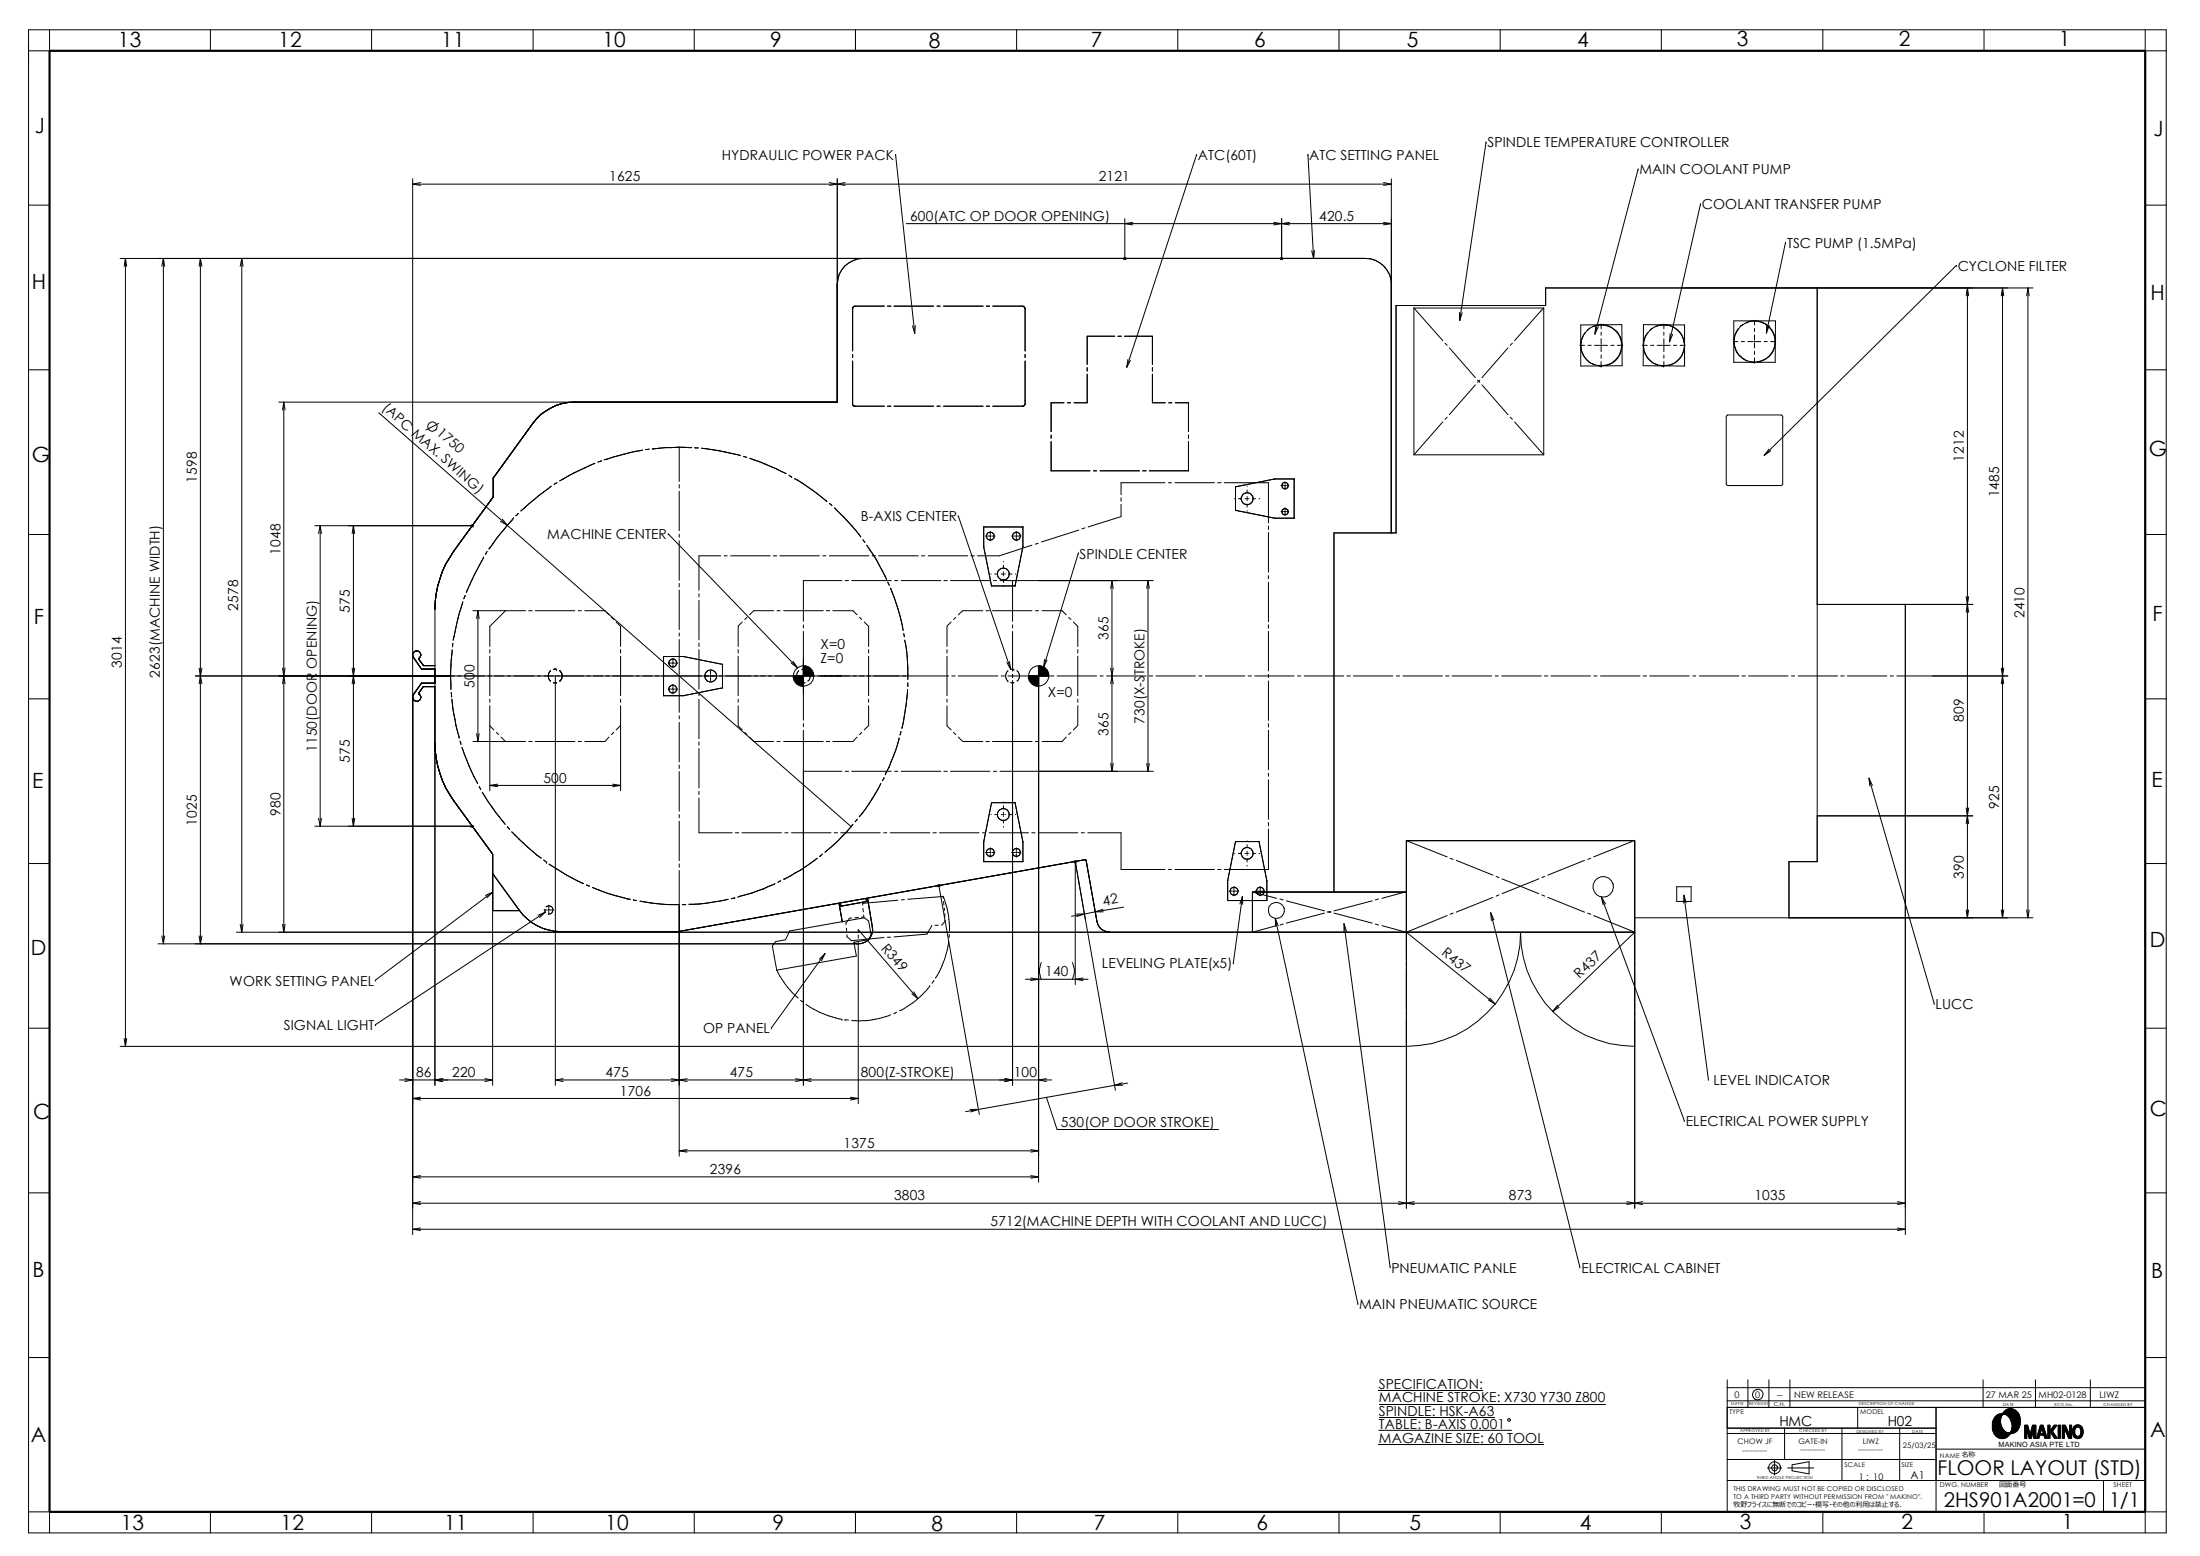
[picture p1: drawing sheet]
<svg xmlns="http://www.w3.org/2000/svg" width="297mm" height="210mm" viewBox="0 0 297 210" stroke-linecap="round" stroke-linejoin="round" font-family="sans-serif">
<g fill="none" stroke="#000" stroke-width=".14">
<path d="M3.9 4h288.5v202.9h-288.5zM6.7 4v2.9h-2.8M28.4 4v2.9M50.2 4v2.9M72 4v2.9M93.7 4v2.9M115.5 4v2.9M137.2 4v2.9M159 4v2.9M180.8 4v2.9M200.6 19.2h.1M200.6 19.2l-3.5 24.1"/>
<path d="M202.5 4v2.9M224.3 4v2.9M246.1 4v2.9M267.8 4v2.9M289.6 4v2.9h2.8M3.9 27.7h2.8M16.2 34.9h168.1a3.5 3.5 0 0 1 3.5 3.5M16.9 34.9l-.1 1M16.9 34.9l.2 1M16.9 34.9v106.3M22.1 34.9l-.3 1M22.1 34.9l.1 1"/>
<path d="M22.1 34.9v92.5M27.1 34.9v92.5M27.1 34.9l.2 1M27.1 34.9l-.2 1M32.6 34.9l-.2 1M32.6 34.9l.2 1M32.6 34.9v90.9M55.7 24.8h132.1M55.7 24.1v142.5M55.7 24.8l1.1 .2M56.8 24.6l-1.1 .2M112 24.6l1 .2"/>
<path d="M113 24.1v30.2h-75.4M113 24.8l1.1 .2M113 24.8l-1 .2M114.1 24.6l-1.1 .2M116.5 34.9a3.5 3.5 0 0 0-3.5 3.5M120.9 20.9h.1M120.9 20.9l2.6 24.1M122.3 30.2h65.5M151.7 34.8l.3 .3M151.8 29.5v5.6M152 34.8l-.3 .3M152.9 30l-1.1 .2 1.1 .2"/>
<path d="M161.5 20.9h.1M161.5 20.9l-9.4 28.7M172 30l2.1 .4M172.9 34.8l.3 .3M173 29.5v5.6M173.1 34.8l-.3 .3M174.1 30l-2.1 .4M176.6 20.9h.1M176.6 20.9l.7 14M177.1 33.8l.2 1.1M177.5 33.8l-.2 1.1M186.8 24.6l1 .2"/>
<path d="M186.8 30l1 .2M187.8 24.1v47.8M187.8 24.8l-1 .2M187.8 30.2l-1 .2M221.1 22.8h.1M221.1 22.8l-5.8 22.3M229.6 27.5h.1M229.6 27.5l-4.2 18.6M241 32.7h.1M241 32.7l-2.5 12.3M245.3 38.9v77.4h-3.8v7.6M264.1 35.8h.1"/>
<path d="M264.1 35.8l-25.9 25.7M265.6 38.9v85M265.6 38.9l-.2 1M265.6 38.9l.2 1M270.3 38.9l-.1 1M270.3 38.9l.2 1M270.3 38.9v85M273.8 38.9l-.2 1M273.8 38.9l.1 1M273.8 38.9v85M274.4 38.9h-65.7v2.3h-20.2v30.7h-8.4v48.5M289.6 27.7h2.8"/>
<path d="M3.9 49.9h2.8M38.3 54.3v71.5M38.3 54.3l-.2 1M38.3 54.3l.2 1M51.1 55.7l17.4 15.2M59.2 57.1l-1.7 .9M77.6 54.3a7.1 7.1 0 0 0-5.7 2.8l-5.3 7.4v2.6l-5.3 7.3a13.9 13.9 0 0 0-2.6 7.8v64.3M115.1 48.7v6l.2 .1h4.1M115.1 47.8v.5M119.4 41.3h-4l-.3 .2v5.9M119.8 54.8h.5M119.8 41.3h.5"/>
<path d="M120.7 54.8h5.3M120.7 41.3h5.3M123.2 44l.3 1M123.6 43.9l-.1 1.1M126.5 54.8h.4M126.5 41.3h.4M127.4 54.8h5.3M127.4 41.3h5.3M133.1 54.8h.5M133.1 41.3h.5M134 41.3h4.1l.2 .2 .1 5.9M138.4 47.8v.5"/>
<path d="M138.4 48.7v5.9l-.1 .1-.1 .1h-4.2M141.9 58.7v.4M141.9 59.6v3.9h5.3M143.6 54.4h-1.7v3.9M144.1 54.4h.4M146.8 49.6v.5M146.8 50.5v3.9h-1.8M150.5 45.4h-3.7v3.8M150.9 45.4h.5M151.8 45.4h3.8v3.8M152.3 48.5l-.2 1.1M152.6 48.6l-.5 1"/>
<path d="M155.6 50.5v3.9h1.7M155.6 49.6v.5M157.8 54.4h.4M158.7 54.4h1.7v3.9M160.4 59.6v3.9h-5.2M160.4 58.7v.4M190.9 41.6l3.9 4.4M190.9 41.6h17.5M190.9 41.6v19.8M194.8 56.9l-3.9 4.5M195.1 46.3l.3 .3M195.4 56.3l-.3 .3"/>
<path d="M195.7 46.9l3.5 4.1M197 42.2l.1 1.1M197.4 42.2l-.3 1.1M199.2 51.9l-3.5 4.1M199.5 51.3l.3 .3M199.8 51.3l-.3 .3M200.1 51.9l3.5 4.1M203.6 46.9l-3.5 4.1M203.9 56.3l.3 .3M204.2 46.3l-.3 .3M204.5 56.9l3.9 4.5M208.4 41.6l-3.9 4.4"/>
<path d="M208.4 41.6v19.8M213.3 46.6h.6M213.4 43.9l5.5-.1 .1 5.6h-5.6zM213.4 46.8a2.72 2.72 0 0 0 1.9 2.4M214 44.9l-.5 1-.1 .5M214.4 46.6h.4M214.6 44.3l-.3 .2M215 44.1a2.79 2.79 0 0 1 3.9 2.1 2.77 2.77 0 0 1-2.3 3.1M215.3 46.6h.6M215.4 44l-.1 1.1M215.7 49.4h.5M215.8 44.1l-.5 1"/>
<path d="M216.1 46.6h.2M216.2 49.4h.1M216.2 43.7v.7M216.2 44.8v.5M216.2 45.7v.7M216.2 46.5v.2M216.2 46.8v.7M216.2 47.9v.4M216.2 48.8v.7M216.4 46.6h.6M217.5 46.6h.4M218.4 46.6h.6"/>
<path d="M221.7 46.6h.7M221.9 43.8l5.5 .1v5.5h-5.6zM222.4 44.9a2.77 2.77 0 0 0 1.3 4.3M222.8 46.6h.5M223.1 44.3l-.4 .3M223.4 44.1a2.69 2.69 0 0 1 2.3 0 2.7 2.7 0 0 1 1.7 2.3M223.7 49.2h.1M223.7 46.6h.7M224.2 49.4h.4M224.5 46.6h.2M224.6 49.4h.1M224.6 43.7v.7"/>
<path d="M224.6 44.8v.5M224.6 45.7v.7M224.6 46.5v.2M224.6 46.8v.7M224.6 47.9v.4M224.6 48.8v.7M224.8 46.6h.7M225.5 45l-.1 1.1M225.8 45.1l-.4 1M225.9 46.6h.5M226.8 46.6h.7M227.4 46.9a2.73 2.73 0 0 1-2.4 2.4"/>
<path d="M233 56.2l.2-.2h7.3l.2 .2v9.2l-.2 .1h-7.3l-.2-.1zM234 46.1h.6M234.1 43.3h5.6l-.1 5.6h-5.5zM234.1 46.3a2.78 2.78 0 0 0 1.8 2.4M234.7 44.4a2.8 2.8 0 0 0-.6 1.7M235.1 46.1h.4M235.3 43.8l-.4 .2M236 46.1h.6M236.3 48.8l.3 .1M236.7 43.3l-1 .3M236.8 46.1h.2M236.8 48.9h.1"/>
<path d="M236.9 43.2v.7M236.9 44.3v.4M236.9 45.2v.7M236.9 46v.2M236.9 46.3v.6M236.9 47.4v.4M236.9 48.3v.7M237.1 46.1h.6M237.2 43.3a2.79 2.79 0 0 1 2.5 2.7 2.79 2.79 0 0 1-2.5 2.9M238.2 46.1h.4M238.5 43.9v1.1M238.8 43.9l-.3 1.1"/>
<path d="M239.1 46.1h.6M289.6 49.9h2.8M3.9 72.1h2.8M42.5 71h21.4M43.2 71l-.2 1M43.2 71l.2 1M43.2 71v40.5M47.7 71l-.2 1M47.7 71l.2 1M47.7 71v40.5M63.6 70.8l.3 .3M63.8 70.8v.3"/>
<path d="M63.9 70.8l-.3 .3M65.3 75.2l-2.4 4.8M65.7 74.4l-.2 .4M67.6 70.4l.9 .5M67.8 70.1l.7 .8M68.5 70.9l46.4 40.7M69.3 69.9l-2.2 2.7-1.1 1.5M70 69.3l-.4 .3M74.4 65.6l-1.7 1.3-2.4 2.1M75.2 65.2l-.4 .2M80.3 62.5l-2.8 1.3-1.9 1.1M81.2 62.2l-.5 .2"/>
<path d="M86.7 60.7l-1.7 .4-3.4 1M87.6 60.6l-.4 .1M90.2 72.1h.1M90.2 72.1l17.5 18M91.7 60.3v4.7M91.7 65.4v.5M91.7 66.3v5.3M91.7 72.1v.4M91.7 73v5.3M91.7 78.7v.5M91.7 79.6v5.4M93.4 60.4h-3.6l-1.7 .2"/>
<path d="M93.8 60.4l.5 .1M94.7 60.5l2.4 .3 2.8 .7M97.3 75h-2.9v4.7M97.7 75h.5M98.6 75h5.4M100.4 61.6l.4 .1M101.2 61.8l2.1 .8 2.8 1.3M104.4 75h.5M105.3 75h5.3M106.5 64.1l.4 .3M107.3 64.6l2.3 1.5 2 1.6M111.1 75h.4"/>
<path d="M112 75h5.3M112 67.9l.3 .3M112.6 68.5l2.4 2.5 1.2 1.5M113.7 78.4h-5.2v5.5M114.1 78.4h.5M115 78.4h5.3M116.5 72.9l.3 .3M117 73.6a26.3 26.3 0 0 1 2.7 4.6M117.7 75h.5M118.6 75h5.4M119.8 78.6l.3 .4M120.2 79.4l1 2.8 .7 2.9"/>
<path d="M120.8 78.4h.4M121.7 78.4h5.3M124.4 75h.4M125.3 75h5.3M127.4 78.4h.5M128.3 78.4h5.3M129.4 69.6h.1M129.4 69.6l7 20.7M131.1 75h.4M132.8 73.8l1.1 5.3h3.2M132.8 73.8h.1M133.1 72.3h.4"/>
<path d="M133.6 72.3h.2M133.7 71.7v.4M133.7 72.3v.2M133.7 72.6v.4M133.8 77.5h.1M133.9 72.3h.4M134.1 78.4h.4M134.3 77.5h.4M135 78.4h20.7M135.2 77.5h.1M135.3 77.5h.3M135.5 75.8h.1"/>
<path d="M135.5 76.3v.4M135.5 77.2v.1M135.5 77.4v.2M135.5 77.7h.1M135.5 78.2v.4M135.5 79.1v.1M135.7 77.5h.1M136.2 77.5h.4M136.6 72.3h.4M136.7 78.4v5.5M137.1 77.5h.1M137.1 72.3h.2"/>
<path d="M137.2 71.7v.4M137.2 72.3v.2M137.2 72.6v.4M137.4 72.3h.4M138.1 71.1v2.7M138.1 73.8h.1M138.1 73.8l-1.1 5.3M138.1 71.1h-5.3v2.7M139.3 73.6l-4.4 1.4h-2.9M140.2 73.3l-.5 .1M145.6 74.6h.1M145.6 74.6l-4.7 15.4"/>
<path d="M145.6 71.5l-5 1.7M146.5 71.2l-.5 .2M147.6 63.5h.4M148.5 63.5h5.3M150.1 78.4v25.7M150.1 78.4l-.2 1M150.1 78.4l.2 1M151.3 68.1v1.6l-4.4 1.4M151.3 67.2v.4M154.3 63.5h.4M155 78.4v25.7M155 78.4l.2 1"/>
<path d="M155 78.4l-.2 1M157.3 65.2h-6v1.6M157.7 65.2h.5M158.6 65.2h5.4M164.4 65.2h.4M165.3 65.2h5.9v5.4M166.7 67.3h.1M166.8 65.7h.1M166.8 65.7v3.2M166.8 68.9h.1M166.8 68.9l5.3 1h2.7M167.2 67.3h.4"/>
<path d="M168.1 67.3h.1M168.3 67.3h.2M168.4 65.6v.1M168.4 66.1v.4M168.4 67v.1M168.4 67.2v.2M168.4 67.5v.1M168.4 68v.5M168.4 68.9v.1M168.6 67.3h.1M169.1 67.3h.4M170 67.3h.1"/>
<path d="M171.2 71v.5M171.2 71.9v5.3M171.2 77.7v.4M171.2 78.6v5.3M172.9 65.5h.4M172.9 69h.4M173.4 65.5h.2M173.4 69h.2M173.5 65v.3M173.5 65.4v.3M173.5 65.7v.4M173.5 68.5v.3"/>
<path d="M173.5 69v.2M173.5 69.3v.3M173.7 65.5h.3M173.7 69h.3M174.7 64.6v5.3M174.8 64.6h-2.7l-5.3 1.1M190.9 61.4h17.5M238.8 60.6l-.6 .9M239.1 60.8l-.9 .7M289.6 72.1h2.8M3.9 94.3h2.8M26.4 91.2h96.3"/>
<path d="M26.9 90.2l.2 1M27.1 91.2l-.2 1.1M27.1 91.2l.2 1.1M27.3 90.2l-.2 1M38.1 90.2l.4 2.1M38.5 90.2l-.4 2.1M47.5 90.2l.4 2.1M47.9 90.2l-.4 2.1M56.5 93.6h.1M58.7 92.2h-1.8l-1.1 1.6a.56 .56 0 0 0 .2 .8 .56 .56 0 0 0 .8-.3 .56 .56 0 0 0-.3-.7M58.7 89.8h-1.6l-.6-.9a.55 .55 0 0 0 .3-.7 .55 .55 0 0 0-.8-.3 .55 .55 0 0 0-.2 .8l1.1 1.6h1.8M58.7 92.7h-1.6l-.6 .9"/>
<path d="M60.9 93.5l.1 .4M61 93.9h.1M61 94.4l.3 2 .7 3.2M61 87.7l-.2 3 .1 2.3M61.1 86.8v.5M62.5 81.2l-.7 2.3-.6 2.9M62.8 80.4l-.2 .4M63.8 82.4h7.2M64.3 99l.2 1.1M64.5 82.4l-.2 1.1M64.5 82.4l.2 1.1M64.5 82.4v17.7"/>
<path d="M64.7 99l-.2 1.1M66.1 98l.6 .5M66.1 87.7v.4M66.1 88.6v5.3M66.1 94.4v.4M66.1 95.2v11.5M67 98.8l.3 .3M67.6 99.5l.6 .5M68.2 82.4l-2.1 2.1v2.7M71.4 82.4h.4M72.3 82.4h5.3M74.3 90.5a.89 .89 0 0 0 0 1.4"/>
<path d="M74.7 92.1h.4M74.7 90.3h.4M75 91.2v55.3M75.1 90.3h.1M75.5 90.5a.83 .83 0 0 1 0 1.4M78.1 82.4h.4M79 82.4h2.7l.5 .6M82.2 99.5l-.5 .6h-2.7M82.5 83.3l.3 .3M82.8 98.8l-.3 .3M83.2 83.9l.6 .6v2.7M83.7 98l-.5 .5"/>
<path d="M83.8 87.7v.4M83.8 88.6v5.3M83.8 94.4v.4M83.8 95.2v11.5M90.2 93h.4M90.2 89.5h.4M90.7 93h.2M90.7 89.5h.2M90.8 88.9v.4M90.8 89.4v.2M90.8 89.7v.4M90.8 92.4v.4"/>
<path d="M90.8 92.9v.2M90.8 93.2v.4M91.1 93h.4M91.1 89.5h.4M91.7 85.4v.5M91.7 86.3v4.7M91.7 91.1v.3M91.7 91.4v4.7M91.7 96.6v.4M91.7 97.5v5.3M92.2 88.6l5.3 1.1M92.3 88.6h-2.7v5.3h2.7"/>
<path d="M94.4 80.1v.5M94.4 81v5.4M94.4 86.8v.4M94.4 87.7v5.3M94.4 93.5v.4M94.4 94.4v5.3M95.9 90.6v.4M95.9 91.1v.3M95.9 91.4v.5M97.5 92.8l-5.3 1.1M97.5 92.8h.1M97.5 89.7v3.1"/>
<path d="M97.5 89.7h.1M99.7 84.5v2.7M99.7 87.7v.4M99.7 88.6v5.3M99.7 94.4v.4M99.7 95.2v2.8l.5 .5M100.2 83.9l-.5 .6M100.5 98.8l.3 .3M100.8 83.3l-.3 .3M101.2 99.5l.5 .5M104.4 82.4h-2.6l-.6 .6M104.9 82.4h.4"/>
<path d="M105.8 82.4h5.3M106.8 89.5l.9 .6M107.1 89.2l.6 .9M107.8 91.9h.1M107.8 90.5a1.02 1.02 0 0 0 0 1.4M108.2 92.1h.5M108.2 90.3h.5M108.5 84.3v.5M108.5 85.2v12M108.5 97.7v.4M108.5 98.6v47.9M108.7 90.3h.1"/>
<path d="M109.1 90.5a.91 .91 0 0 1 0 1.4M111.5 82.4h.5M112.4 82.4h2.7l.6 .6M115.7 99.5l-.6 .6h-2.7M116 83.3l.3 .3M116.3 98.8l-.3 .3M116.7 83.9l.6 .6v2.7M117.2 98l-.5 .5M117.3 87.7v.4M117.3 88.6v5.3M117.3 94.4v.4M117.3 95.2v2.8"/>
<path d="M121.4 99.6a23.2 23.2 0 0 1-1.9 5M121.6 98.7l-.1 .5M122 85.5l.1 .4M122.1 86.4a18.7 18.7 0 0 1 .5 5.3M122.5 93a29.2 29.2 0 0 1-.7 5.3M122.6 92.2l-.1 .4M122.7 91.2h5.4M127.8 84.5v2.7M127.8 87.7v.4M127.8 88.6v5.3M127.8 94.4v.4M127.8 95.2v2.8l.6 .5"/>
<path d="M128.4 83.9l-.6 .6M128.5 91.2h.4M128.7 98.8l.3 .3M129 83.3l-.3 .3M129.4 91.2h5.3M129.4 99.5l.5 .5M132.7 82.4h-2.7l-.6 .6M133.1 82.4h.5M134 82.4h5.3M135.2 91.2h.4M135.9 89.4l.5 .9M136.1 91.9h.1"/>
<path d="M136.1 91.2h5.5M136.1 90.5a1.02 1.02 0 0 0 0 1.4M136.3 89.3l.1 1M136.4 92.1h.5M136.4 90.3h.5M136.7 84.3v.5M136.7 85.2v5.4M136.7 91v.4M136.7 91.9v54.6M136.9 90.3h.1M137.3 90.5a.88 .88 0 0 1 0 1.4M139.8 82.4h.4"/>
<path d="M140.2 89.9v69.7M140.7 82.4h2.7l.5 .6M141 89l-.1 1M141.4 89.1l-.5 .9M141.8 91.2h.5M142.7 91.2h5.3M143.9 99.5l-.5 .6h-2.7M144.3 83.3l.3 .3M144.6 98.8l-.3 .3M144.9 83.9l.6 .6v2.7M145.5 98l-.6 .5M145.5 87.7v.4"/>
<path d="M145.5 88.6v5.3M145.5 94.4v.4M145.5 95.2v2.8M148.5 91.2h.4M149.4 91.2h5.3M149.9 90.2l.4 2.1M150.3 90.2l-.4 2.1M155.2 91.2h.4M156 91.2h5.4M161.8 91.2h.5M162.7 91.2h5.4M168.5 91.2h.5"/>
<path d="M169.4 91.2h5.3M171.2 84.3v.5M171.2 85.2v5.4M171.2 91v.4M171.2 91.9v5.3M171.2 97.7v.4M171.2 98.6v5.3M175.2 91.2h.4M176.1 91.2h5.3M181.8 91.2h.5M182.7 91.2h5.3M188.5 91.2h.4"/>
<path d="M189.4 91.2h5.3M195.2 91.2h.4M196 91.2h5.4M201.8 91.2h.5M202.7 91.2h5.4M208.5 91.2h.5M209.4 91.2h5.3M215.2 91.2h.4M216.1 91.2h5.3M221.8 91.2h.5M222.7 91.2h5.3M228.5 91.2h.4"/>
<path d="M229.4 91.2h5.3M235.2 91.2h.4M236.1 91.2h5.3M241.9 91.2h.4M242.7 91.2h5.4M245.3 81.6h21M248.5 91.2h.5M249.4 91.2h5.3M255.2 91.2h.4M256.1 91.2h15M257.2 81.5v85.1M265.4 80.5l.4 2.1"/>
<path d="M265.8 80.5l-.4 2.1M270.2 90.2l.3 2.1M270.5 90.2l-.3 2.1M289.6 94.3h2.8M3.9 116.5h2.8M42.5 111.5h21.4M43 110.4l.2 1.1M43.4 110.4l-.2 1.1M47.5 110.4l.2 1.1M47.9 110.4l-.2 1.1M58.7 100.3a13.7 13.7 0 0 0 2.6 7.8l5.2 7.2v31.2M62.1 100l.1 .5"/>
<path d="M62.4 100.9a32.6 32.6 0 0 0 2.1 4.8M63.6 111.4l.3 .3M63.8 111.4v.3M63.8 100.1h7.2M63.9 111.4l-.3 .3M64.7 106.2l.2 .4M65.1 106.9l1.8 2.7 1.3 1.7M66.1 106l1.1 .2M66.1 106h17.7M66.5 117.9l3.6 5a6.9 6.9 0 0 0 5.6 2.8h15.8l54.9-9.7 .2 .1 1.5 8.2a1.76 1.76 0 0 0 1.7 1.5M67.2 105.8l-1.1 .2M68.5 111.6l.3 .3"/>
<path d="M69.1 112.3l2.1 2 1.9 1.5M71.4 100.1h.4M72.3 100.1h5.3M73.4 116.1l.4 .3M73.8 116.4h.1M74.1 116.6a24.5 24.5 0 0 0 4.7 2.7M78.1 100.1h.4M79.2 119.4l.4 .2M80 119.8l2.4 .9 2.7 .7M82.7 105.8l1.1 .2M83.8 106l-1.1 .2M91.7 103.3v.4"/>
<path d="M91.7 104.1v5.4M91.7 109.9v.5M91.7 110.8v5.4M91.7 116.6v.5M91.7 117.5v38.5M94.4 100.1v.5M94.4 101v5.3M94.4 106.8v.4M94.4 107.7v4.7h4.4M99.3 112.4h.4M100.2 112.4h5.3M101.8 100.1h2.6"/>
<path d="M104.6 119.3a30 30 0 0 1-5 1.8M104.9 100.1h.4M105.4 118.9l-.4 .2M105.8 100.1h5.3M106 112.4h.4M106.8 112.4h5.4M108.5 104.1h5.2M110.3 115.8l-2.2 1.6-2.3 1.3M111 115.3l-.3 .3M111.5 100.1h.5M112.6 112.4h.5M113.5 112.4h5.3"/>
<path d="M114.1 104.1h.5M115 104.1h5.3M115.1 111.3l-1.9 2.2-1.8 1.5M115.7 110.6l-.3 .3M118.9 105.7l-1.6 2.8-1.3 1.7M119.3 112.4h.4M119.3 105l-.2 .4M120.2 112.4h5.3M120.8 104.1h.4M121.7 104.1h5.3M125.9 112.4h.5M126.6 119.5h.3"/>
<path d="M126.6 119.4l.3 .3M126.7 119.4v.3M126.7 119.5l5.5 30.9M126.8 112.4h5.4M126.9 119.4l-.3 .3M127.4 104.1h.5M128.3 104.1h5.3M130 100.1h2.7M132.6 112.4h.5M132.8 113.6h.1M132.8 113.6v2.7h5.3M133.1 115.1h.4"/>
<path d="M133.1 100.1h.5M133.5 112.4h5.4M133.6 115.1h.2M133.7 114.4v.5M133.7 114.9v.2M133.7 115.3v.4M133.8 109.9h.1M133.9 115.1h.4M134 100.1h5.3M134.1 104.1h.4M134.3 109.9h.4M135 104.1h20.7"/>
<path d="M135.2 109.9h.1M135.3 109.9h.3M135.5 108.2v.1M135.5 108.8v.4M135.5 109.6v.1M135.5 109.8v.2M135.5 110.2h.1M135.5 110.7v.4M135.5 111.5v.1M135.7 109.9h.1M136.2 109.9h.4M136.6 115.1h.4"/>
<path d="M137 108.3l1.1 5.3M137.1 108.3h-3.2l-1.1 5.3M137.1 109.9h.1M137.1 115.1h.2M137.2 114.4v.5M137.2 114.9v.2M137.2 115.3v.4M137.4 115.1h.4M138.1 113.6h.1M138.1 113.6v2.7M139.3 112.4h.4M139.8 100.1h.4"/>
<path d="M140.2 112.4h5.3M145 116.3h.3M145 116.2l.3 .3M145.2 116.2v16.7M145.2 116.3l5.4 30.9M145.3 116.2l-.3 .3M146 112.4h.4M146.9 112.4h4.4v4.9h6M149.9 103l.2 1.1M150.3 103l-.2 1.1M154.8 103l.2 1.1M155.2 103l-.2 1.1"/>
<path d="M157.7 117.3h.5M158.6 117.3h5.4M164.4 117.3h.4M165.7 118.9h.1M165.7 118.9v2.6h5.4M166.6 119.6v.5M166.7 115.2h.1M167.2 115.2h.4M168.1 115.2h.1M168.3 115.2h.2M168.4 113.5h.1M168.4 114v.4"/>
<path d="M168.4 114.9v.1M168.4 115.1v.2M168.4 115.4h.1M168.4 115.9v.4M168.4 116.8v.1M168.6 115.2h.1M169.1 115.2h.4M170 113.6l1 5.3M170 115.2h.1M170 113.6h-3.2l-1.1 5.3M170.1 119.6v.5M171 118.9h.1"/>
<path d="M171 118.9v2.6M171.2 104.4v.4M171.2 105.2v5.4M171.2 111v.5M171.2 111.9v5.4h-5.9M189.9 113.5l5.5 2.2M189.9 113.5v49.6M189.9 113.5h30.8v49.6M195.7 115.8l.5 .2M196.6 116.1l4.9 2M202 118.3l.4 .1M202.8 118.6l4.9 2"/>
<path d="M207.7 118.6l-4.9 2M208.5 118.3l-.3 .1M213.9 116.1l-4.9 2M214.8 115.8l-.5 .2M220.6 113.4l-5.5 2.3M226.4 119.7h1.9v2h-1.9zM245.3 110.1h21M252.3 105l8.8 30.4M252.3 105l.5 1M252.3 105l.1 1.1M265.4 109.1l.4 2.1M265.8 109.1l-.4 2.1"/>
<path d="M289.6 116.5h2.8M3.9 138.8h2.8M21.3 127.4h94.6M21.8 126.3l.3 1.1M22.2 126.3l-.1 1.1M26.9 126.3l.2 1.1M27.3 126.3l-.2 1.1M31.9 125.8h188.8l-11.1 10.7M32.4 124.8l.2 1M32.8 124.8l-.2 1M38.1 124.8l.2 1M38.5 124.8l-.2 1"/>
<path d="M50.7 138.3h.1M50.7 132.3h.1M66.5 122.9h3.5M66.5 120.4l-1 .5M66.5 120.4l-.8 .8M66.5 120.4l-15.8 11.9M73.4 122.8h.5M73.5 122.8l.1 .3M73.6 123.1h.1M73.6 123.1l-1 .4M73.6 123.1l-.7 .7M73.6 123.1l-22.9 15.2"/>
<path d="M73.7 122.4a.56 .56 0 0 1 .9 .2 .56 .56 0 0 1-.6 .8M74 122.8h.2M74.1 122.2v.4M74.1 122.7v.2M74.1 123v.4M74.3 122.8h.5M85.5 121.5h.4M86.4 121.6a23.2 23.2 0 0 0 5.3 .5M92.1 122.1h.5M98.3 121.4l-1.5 .3a17.6 17.6 0 0 1-3.8 .3M99.2 121.2l-.5 .1M104.1 138.7h.1"/>
<path d="M104.7 127.1l1.3-.3 .6-1.2 10.1-1.7 .6 .4 .3 1.9-.4 .6-1.9 .4 .3 1.8-10.7 1.9-.6-3.2zM104.9 130.9a11.7 11.7 0 0 0 2.8 3.8M108.1 135l.3 .3M108.8 135.6a12.2 12.2 0 0 0 4.9 2M111.4 128.7l-.8 .8M111.4 128.7l-7.3 10M111.4 128.7l-.5 1M113.7 137.6h.1M113.7 124.4l-.4-2.4h.2v.3l3.5-.6-.1-.3 .2-.1 .7 3.8a1.89 1.89 0 0 1-2.5 2.2M114.1 137.6h.1M114.1 137.6l.5 .1M114.3 125.3v.4"/>
<path d="M114.3 126.2v.2M114.4 126.4l.5 .6 4.4-.5M114.6 123.9h.4M114.7 124l-.5 .5v.3M115.9 123.8l-.5 .1M115.9 125.7v-.2l8 9.3M115.9 126.2v.4M115.9 127.1v21.9M116.5 122.6v.5M116.6 123.5v.3h-.3M119.8 126.5h.4M120.2 136.9a11 11 0 0 1-5.2 .8"/>
<path d="M121 136.6l-.4 .2M121.2 121.5l-4.7 .4v.3M122.1 121.4l-.4 .1M122.6 121.4l4.7-.4 .5 1.3 .3 1.3 .1 2M123.1 134.1l.8 .7M123.4 133.9l.5 .9M125.5 133.1a10.7 10.7 0 0 1-4 3.3M125.8 124.9l-.7 1.2-4.4 .3M126.1 132.3l-.3 .4M126.2 124.9h.5M127.2 124.8h-.1M127.3 120.9v.3"/>
<path d="M127.4 121.7v.4M127.5 122.6v.2M127.6 123.3v.4M127.6 124.2l-.4 .6M128.1 127a12.3 12.3 0 0 1-1.3 4.2l-.5 .8M128.1 126.1v.4M138.4 132.2h8.5M139.1 132l1.1 .2-1.1 .1M140.6 129.9l-.1 .3a2.55 2.55 0 0 0 .1 2M144.8 129.9l.1 .3a2.35 2.35 0 0 1-.1 2M145.3 123.4h1.1M146.2 132l-1 .2 1 .1"/>
<path d="M146.4 123.4l-1.7 .3M146.4 123.4l-1 .3M147.9 123.1l-1.5 .3M147.9 123.1h1M148.9 122.7l-1 .4M151.7 122.4l-3.8 .7M165.9 120.3h.5M166.5 130h.1M166.5 120.3h.2M166.6 120.2v.2M166.6 120.5v.4M166.8 120.3h.4"/>
<path d="M167.7 121l-.3 1M167.7 121l.1 1M167.7 121l-1.2 9M169.1 120.4v5.4l3.2-.9M169.1 120.4l3.2 .8M169.1 120.4h20.8M169.5 120.3h.4M170 120.3h.2M170.1 120.2v.2M170.1 120.5v.4M170.3 120.3h.5M172.2 124v1"/>
<path d="M172.2 124l.4 .9M172.2 124l11.1 51.9M172.8 121.3l.4 .2M173.2 124.7l-.4 .1M173.7 121.6l5.1 1.3M178.8 123.2l-5.1 1.4M179.2 123l.5 .1M179.7 123l-.5 .1M180.1 123.2l5.2 1.4M181.4 124.7v1M181.4 124.7l.4 1M181.4 124.7l6.3 46.3"/>
<path d="M185.3 121.6l-5.2 1.3M185.7 124.7l.4 .1M186.1 121.3l-.4 .2M186.6 124.9l3.2 .9M189.8 120.4l-3.2 .8M195.4 123.6l-5.5 2.2 11.9 9.7M196.2 123.2l-.5 .2M200.9 135l.9 .5M201.1 134.7l.7 .8M201.3 123.2v1M201.3 123.2l.4 1M201.3 123.2l12 47.8"/>
<path d="M201.5 121.1l-4.9 2M202.4 120.8l-.4 .1M208.2 120.8l.3 .1M209 121.1l4.9 2M210.3 135.7l-.7 .8M210.5 135.9l-.9 .6M214.3 123.2l.5 .2M215.1 123.6l5.5 2.2M216.2 121.1l.2 1M216.2 121.1l11.2 30.1M216.2 121.1l.5 .9M220.7 123.9h53.7"/>
<path d="M227.3 120.8l3.3 24.9M227.3 120.8l.3 1M227.3 120.8v1.1M261.1 135.4h.1M265.4 122.8l.2 1.1M265.8 122.8l-.2 1.1M270.2 122.8l.1 1.1M270.5 122.8l-.2 1.1M273.6 122.8l.2 1.1M273.9 122.8l-.1 1.1M289.6 138.8h2.8M16.2 141.2h173.7a15.5 15.5 0 0 0 15.4-15.4 15.5 15.5 0 0 0 15.4 15.4"/>
<path d="M16.8 140.2l.1 1M17.1 140.2l-.2 1M53.9 145.8h12.6M54.7 145.6l1 .2-1 .2M55.7 148.3l1.1 .2M55.7 148.3h60.2M55.7 158.8h84.5M55.7 158.8l1.1 .2M56.8 148.1l-1.1 .2M56.8 158.7l-1.1 .1M59.8 145.6l-1.1 .2 1.1 .2M65.4 145.6l1.1 .2"/>
<path d="M66.5 145.8l-1.1 .2M75 145.8h67M75 145.8l1 .2M76 145.6l-1 .2M90.6 145.6l1.1 .2M91.7 145.8l1.1 .2M91.7 155.3h48.5M91.7 155.3l1.1 .2M91.7 145.8l-1.1 .2M92.8 145.6l-1.1 .2M92.8 155.2l-1.1 .1M107.4 145.6l1.1 .2"/>
<path d="M108.5 145.8l-1.1 .2M108.5 145.8l1 .2M109.5 145.6l-1 .2M114.8 148.1l1.1 .2M115.9 148.3l-1.1 .2M131 149.7h1.1M132.1 149.7l-1 .4M132.1 149.7l-1.8 .3M135.6 145.6l1.1 .2-1.1 .2M139.1 155.2l1.1 .1M139.1 158.7l1.1 .1M140.2 155.3l-1.1 .2"/>
<path d="M140.2 158.8l-1.1 .2M141.3 148.1l1.4 4.3h21.8M141.3 145.6l-1.1 .2 1.1 .2M150.5 146.5l-18.4 3.2M150.5 146.5h1.1M151.5 146.1l-1 .4M152.2 146.2l-1.7 .3M227.4 151.2h.1M230.6 145.7h.1M3.9 161h2.8M55.7 162.4l1.1 .2M55.7 162.4h201.5"/>
<path d="M55.7 165.9l1.1 .2M55.7 165.9h201.5M56.8 162.2l-1.1 .2M56.8 165.7l-1.1 .2M183.3 175.9h.1M187.7 171h.1M188.8 162.2l1.1 .2M189.9 162.4l-1.1 .2M189.9 162.4l1 .2M190.9 162.2l-1 .2M213.3 171h.1M219.6 162.2l1.1 .2"/>
<path d="M220.7 162.4l-1.1 .2M220.7 162.4l1 .2M221.7 162.2l-1 .2M256.2 162.2l1 .2M256.2 165.7l1 .2M257.2 162.4l-1 .2M257.2 165.9l-1 .2M289.6 161h2.8M3.9 183.2h2.8M186.1 187.6h14.1M186.1 189.5h30.6M186.1 191.3h15.7"/>
<path d="M186.1 193h17.9M186.1 195h22.3M233.2 189.1h56.4M233.2 187.3h56.4M233.2 186.2v17.8M233.2 189.9h56.4M233.2 192.7h28.2M233.2 197h28.2M233.2 199.8h56.4M233.2 193.5h28.2M236 186.2v3.7M238.6 198.1h1.9"/>
<path d="M238.8 186.2v3.7M239.6 197.1v2M240.9 192.7v4.3M241.3 198.1h3.6M241.6 186.2v3.7M241.9 197.7l2.3-.4v1.6l-2.3-.4zM248.7 192.7v7.1M250.8 189.9v2.8M256.5 192.7v7.1M261.4 189.9v14.1M261.4 195.6h28.2M267.7 186.2v3.7"/>
<path d="M269.3 191.3l.4-.4a1.61 1.61 0 0 0 1.2-.7l.3-.1 .5 .1 .6 .3 .3 .5 .2 .6-.1 .6-.2 .7-.4 .4-.7 .2-.5 .5-.2 .1h-.6l-.5-.2-.3-.3-.3-.7v-.8zM270.2 191.1l.2-.2 .5 .1 .6 .6 .2 .7-.1 .6-.3 .5-.5-.1-.5-.5a1.87 1.87 0 0 1-.1-1.6zM273.3 192.4h.4l.4 1.2 .3-1.2h.4v1.7h-.2v-1.4l-.4 1.4h-.3l-.3-1.4v1.4h-.3zM274.8 186.2v3.7M275.5 192.4h.3l.6 1.7h-.3l-.2-.4h-.6v.4h-.3zM275.6 192.7l.3 .8h-.5zM276.5 192.4h.2v1.7h-.2zM277.3 192.4h.4l-.6 .8 .6 .9h-.3l-.7-.9zM277.9 192.4h.2v1.7h-.2zM278.4 192.4h.4l.6 1.3v-1.3h.3v1.7h-.4l-.6-1.4v1.4h-.3zM280 192.5l.4-.2h.3l.4 .3a1.31 1.31 0 0 1 0 1l-.2 .4-.2 .1h-.4a.69 .69 0 0 1-.5-.6v-.6zM280.2 192.7l.2-.1h.2a.81 .81 0 0 1 .2 1.1l-.2 .2-.3-.1a.72 .72 0 0 1-.2-.9z"/>
<path d="M282.2 186.2v3.7M284 199.8v4.2M289.6 183.2h2.8M3.9 204h2.8v2.9M28.4 204v2.9M50.2 204v2.9M72 204v2.9M93.7 204v2.9M115.5 204v2.9M137.2 204v2.9M159 204v2.9M180.8 204v2.9"/>
<path d="M202.5 204v2.9M224.3 204v2.9M246.1 204v2.9M267.8 204v2.9M292.4 204h-2.8v2.9"/>
<circle cx="58.4" cy="57.6" r=".63"/>
<circle cx="216.2" cy="46.6" r="2.78"/>
<circle cx="224.6" cy="46.6" r="2.78"/>
<circle cx="236.9" cy="46.1" r="2.79"/>
<circle cx="133.7" cy="72.3" r=".53"/>
<circle cx="135.5" cy="77.5" r=".8"/>
<circle cx="137.2" cy="72.4" r=".53"/>
<circle cx="168.4" cy="67.3" r=".81"/>
<circle cx="173.5" cy="69.1" r=".42"/>
<circle cx="173.5" cy="65.5" r=".43"/>
<circle cx="90.8" cy="93" r=".53"/>
<circle cx="90.8" cy="89.5" r=".53"/>
<circle cx="96" cy="91.2" r=".79"/>
<circle cx="108.5" cy="91.3" r="1.37"/>
<circle cx="140.2" cy="91.2" r="1.38"/>
<circle cx="133.7" cy="115" r=".54"/>
<circle cx="135.5" cy="109.9" r=".8"/>
<circle cx="137.2" cy="115.1" r=".53"/>
<circle cx="168.3" cy="115.2" r=".79"/>
<circle cx="216.4" cy="119.7" r="1.38"/>
<circle cx="166.6" cy="120.3" r=".53"/>
<circle cx="170.1" cy="120.3" r=".54"/>
<circle cx="172.3" cy="122.9" r="1.09"/>
<circle cx="203.7" cy="191.6" r=".19"/>
<circle cx="237.3" cy="188.2" r=".71"/>
<circle cx="239.6" cy="198.1" r=".4"/>
<circle cx="239.6" cy="198.1" r=".8"/>
</g>
<path d="M6.7 6.9h282.9v197.1h-282.9z" fill="none" stroke="#000" stroke-width=".3"/>
<g fill="#000">
<path d="M108.5 89.9h.4l.4 .2 .4 .5 .2 .6h-1.4z" fill-rule="evenodd"/>
<path d="M107.1 91.2h1.4v1.4l-.5-.1-.6-.4-.3-.4z" fill-rule="evenodd"/>
<path d="M138.9 91.2h1.3v1.4l-.5-.1-.6-.4-.2-.5z" fill-rule="evenodd"/>
<path d="M140.2 89.9h.4l.5 .2 .3 .5 .2 .6h-1.4z" fill-rule="evenodd"/>
<path d="M269.6 191a1.8 1.8 0 0 0-.6 1.1v.8a1.27 1.27 0 0 0 .8 1.1 1.27 1.27 0 0 0 1.3-.2l.1-.1a.5 .5 0 0 1 .5-.3 1.76 1.76 0 0 0 .9-2.3 1.23 1.23 0 0 0-1-1 1.23 1.23 0 0 0-1.3 .7zM270.3 191a.86 .86 0 0 1 1.2 .7v.2a1.28 1.28 0 0 1-.2 1.5 1.39 1.39 0 0 1-1.3-1.4l.1-.6z" fill-rule="evenodd"/>
<path d="M273.3 192.4h.4l.4 1.2 .3-1.2h.4v1.7h-.2v-1.4l-.4 1.4h-.3l-.3-1.4v1.4h-.3z" fill-rule="evenodd"/>
<path d="M275.6 192.7l.3 .8h-.5zM275.5 192.4l-.5 1.7h.3v-.4h.6l.2 .4h.3l-.6-1.7z" fill-rule="evenodd"/>
<path d="M276.5 192.4h.2v1.7h-.2z" fill-rule="evenodd"/>
<path d="M277.3 192.4h.4l-.6 .8 .6 .9h-.3l-.7-.9z" fill-rule="evenodd"/>
<path d="M277.9 192.4h.2v1.7h-.2z" fill-rule="evenodd"/>
<path d="M278.4 192.4h.4l.6 1.3v-1.3h.3v1.7h-.4l-.6-1.4v1.4h-.3z" fill-rule="evenodd"/>
<path d="M280 192.5a1.04 1.04 0 0 0 .4 1.6h.3a1.09 1.09 0 0 0 .4-1.4l-.5-.4h-.3zM280.2 192.7l.2-.1h.3l.2 .4v.5l-.2 .3-.3 .1-.2-.1-.1-.3v-.5z" fill-rule="evenodd"/>
</g>
<g fill="none" stroke="#000" stroke-width=".17">
<path d="M107.1 91.2h1.4v1.4l-.5-.1-.6-.4-.3-.4zM108.5 89.9h.4l.4 .2 .4 .5 .2 .6h-1.4zM138.9 91.2h1.3v1.4l-.5-.1-.6-.4-.2-.5zM140.2 89.9h.4l.5 .2 .3 .5 .2 .6h-1.4zM269.4 191.2a1.04 1.04 0 0 1 .9-.4 1.25 1.25 0 0 1 1.4-.7 1.25 1.25 0 0 1 1 1.1 1.76 1.76 0 0 1-1 2.3h-.3l-.3 .3a1.27 1.27 0 0 1-1.3 .2 1.27 1.27 0 0 1-.8-1.1v-.8zM270.3 191a.86 .86 0 0 1 1.2 .7v.2a1.28 1.28 0 0 1-.2 1.5 1.39 1.39 0 0 1-1.3-1.4l.1-.6zM273.3 192.4h.4l.4 1.2 .3-1.2h.4v1.7h-.2v-1.4l-.4 1.4h-.3l-.3-1.4v1.4h-.3zM275.5 192.4h.3l.6 1.7h-.3l-.2-.4h-.6v.4h-.3zM275.6 192.7l.3 .8h-.5zM276.5 192.4h.2v1.7h-.2zM277.3 192.4h.4l-.6 .8 .6 .9h-.3l-.7-.9zM277.9 192.4h.2v1.7h-.2z"/>
<path d="M278.4 192.4h.4l.6 1.3v-1.3h.3v1.7h-.4l-.6-1.4v1.4h-.3zM280 192.5l.3-.2h.3a1 1 0 0 1 .5 1.4l-.3 .4h-.4a1.04 1.04 0 0 1-.4-1.6zM280.2 192.7l.2-.1h.3l.2 .4v.5l-.2 .3-.3 .1-.2-.1-.1-.3v-.5z"/>
</g>
<g font-size="2.8">
<text x="15.9" y="6.4">13</text>
<text x="37.6" y="6.4">12</text>
<text x="59.6" y="6.4">11</text>
<text x="81.3" y="6.4">10</text>
<text x="104" y="6.4">9</text>
<text x="125.4" y="6.5">8</text>
<text x="147.3" y="6.4">7</text>
<text x="169.3" y="6.4">6</text>
<text x="189.9" y="6.4">5</text>
<text x="212.9" y="6.4">4</text>
<text x="234.5" y="6.3">3</text>
<text x="256.3" y="6.3">2</text>
<text x="278" y="6.3">1</text>
<text x="4.7" y="17.9">J</text>
<text x="290.7" y="18.4">J</text>
<text x="4.3" y="39">H</text>
<text x="290.3" y="40.4">H</text>
<text x="4.3" y="62.3">G</text>
<text x="290.1" y="61.6">G</text>
<text x="290.6" y="83.8">F</text>
<text x="4.6" y="84.2">F</text>
<text x="4.4" y="106.3">E</text>
<text x="290.4" y="106.3">E</text>
<text x="4.1" y="128.9">D</text>
<text x="290.2" y="127.8">D</text>
<text x="4.5" y="151">C</text>
<text x="290.2" y="150.6">C</text>
<text x="4.4" y="172.3">B</text>
<text x="290.4" y="172.4">B</text>
<text x="4.1" y="194.6">A</text>
<text x="290.3" y="193.9">A</text>
<text x="261.6" y="199.1">FLOOR LAYOUT (STD)</text>
<text x="262.4" y="203.4">2HS901A2001=0</text>
<text x="284.7" y="203.4">1/1</text>
<text x="16.3" y="206.5">13</text>
<text x="37.9" y="206.5">12</text>
<text x="59.9" y="206.5">11</text>
<text x="81.7" y="206.5">10</text>
<text x="104.3" y="206.5">9</text>
<text x="125.8" y="206.6">8</text>
<text x="147.7" y="206.5">7</text>
<text x="169.6" y="206.5">6</text>
<text x="190.3" y="206.5">5</text>
<text x="213.3" y="206.5">4</text>
<text x="234.9" y="206.4">3</text>
<text x="256.7" y="206.4">2</text>
<text x="278.3" y="206.4">1</text>
</g>
<g font-size="1.9">
<text x="97.5" y="21.6">HYDRAULIC POWER PACK</text>
<text x="161.7" y="21.6">ATC(60T)</text>
<text x="176.7" y="21.6">ATC SETTING PANEL</text>
<text x="200.8" y="19.9">SPINDLE TEMPERATURE CONTROLLER</text>
<text x="221.3" y="23.5">MAIN COOLANT PUMP</text>
<text x="82.3" y="24.5">1625</text>
<text x="122.9" y="29.8">600(ATC OP DOOR OPENING)</text>
<text x="148.3" y="24.5">2121</text>
<text x="178.1" y="29.8">420.5</text>
<text x="229.7" y="28.2">COOLANT TRANSFER PUMP</text>
<text x="241.3" y="33.5">TSC PUMP (1.5MPa)</text>
<text x="264.3" y="36.6">CYCLONE FILTER</text>
<text x="51.5" y="55.2" transform="rotate(41 51.5 55.2)">(APC MAX. SWING)</text>
<text x="58.8" y="58.6" transform="rotate(41 58.8 58.6)">1750</text>
<text x="26.6" y="65.2" transform="rotate(-90 26.6 65.2)">1598</text>
<text x="265.1" y="62.3" transform="rotate(-90 265.1 62.3)">1212</text>
<text x="116.2" y="70.4">B-AXIS CENTER</text>
<text x="269.9" y="67.1" transform="rotate(-90 269.9 67.1)">1485</text>
<text x="37.8" y="74.8" transform="rotate(-90 37.8 74.8)">1048</text>
<text x="73.9" y="72.8">MACHINE CENTER</text>
<text x="145.8" y="75.4">SPINDLE CENTER</text>
<text x="32.2" y="82.4" transform="rotate(-90 32.2 82.4)">2578</text>
<text x="47.2" y="82.7" transform="rotate(-90 47.2 82.7)">575</text>
<text x="273.3" y="83.4" transform="rotate(-90 273.3 83.4)">2410</text>
<text x="110.8" y="87.6">X=0</text>
<text x="110.8" y="89.5">Z=0</text>
<text x="149.6" y="86.4" transform="rotate(-90 149.6 86.4)">365</text>
<text x="16.5" y="90.1" transform="rotate(-90 16.5 90.1)">3014</text>
<text x="21.6" y="91.4" transform="rotate(-90 21.6 91.4)">2623(MACHINE WIDTH)</text>
<text x="64.1" y="92.8" transform="rotate(-90 64.1 92.8)">500</text>
<text x="141.5" y="94">X=0</text>
<text x="42.8" y="101.5" transform="rotate(-90 42.8 101.5)">1150(DOOR OPENING)</text>
<text x="149.6" y="99.3" transform="rotate(-90 149.6 99.3)">365</text>
<text x="154.5" y="97.7" transform="rotate(-90 154.5 97.7)">730(X-STROKE)</text>
<text x="265.1" y="97.5" transform="rotate(-90 265.1 97.5)">809</text>
<text x="47.2" y="103" transform="rotate(-90 47.2 103)">575</text>
<text x="73.4" y="105.6">500</text>
<text x="26.6" y="111.4" transform="rotate(-90 26.6 111.4)">1025</text>
<text x="37.8" y="110.1" transform="rotate(-90 37.8 110.1)">980</text>
<text x="269.9" y="109.1" transform="rotate(-90 269.9 109.1)">925</text>
<text x="265.1" y="118.6" transform="rotate(-90 265.1 118.6)">390</text>
<text x="149" y="122.2" transform="rotate(-10 149 122.2)">42</text>
<text x="118.9" y="128" transform="rotate(49 118.9 128)">R349</text>
<text x="141.1" y="131.8">140</text>
<text x="148.8" y="130.7">LEVELING PLATE(x5)</text>
<text x="194.5" y="128.8" transform="rotate(39 194.5 128.8)">R437</text>
<text x="31" y="133">WORK SETTING PANEL</text>
<text x="213.2" y="132.2" transform="rotate(-44 213.2 132.2)">R437</text>
<text x="261.3" y="136.1">LUCC</text>
<text x="38.3" y="139.1">SIGNAL LIGHT</text>
<text x="94.9" y="139.4">OP PANEL</text>
<text x="56.2" y="145.4">86</text>
<text x="61" y="145.4">220</text>
<text x="81.7" y="145.4">475</text>
<text x="83.7" y="147.9">1706</text>
<text x="98.5" y="145.4">475</text>
<text x="116.2" y="145.4">800(Z-STROKE)</text>
<text x="136.9" y="145.4">100</text>
<text x="231.3" y="146.4">LEVEL INDICATOR</text>
<text x="113.9" y="154.9">1375</text>
<text x="143.2" y="152.1">530(OP DOOR STROKE)</text>
<text x="227.6" y="152">ELECTRICAL POWER SUPPLY</text>
<text x="95.8" y="158.5">2396</text>
<text x="120.7" y="162">3803</text>
<text x="133.7" y="165.5">5712(MACHINE DEPTH WITH COOLANT AND LUCC)</text>
<text x="203.7" y="162">873</text>
<text x="236.9" y="162">1035</text>
<text x="187.8" y="171.7">PNEUMATIC PANLE</text>
<text x="213.5" y="171.7">ELECTRICAL CABINET</text>
<text x="183.5" y="176.7">MAIN PNEUMATIC SOURCE</text>
<text x="186.1" y="187.4">SPECIFICATION:</text>
<text x="186.1" y="189.3">MACHINE STROKE: X730 Y730 Z800</text>
<text x="186.1" y="191.1">SPINDLE: HSK-A63</text>
<text x="186.1" y="192.9">TABLE: B-AXIS 0.001</text>
<text x="186.1" y="194.7">MAGAZINE SIZE: 60 TOOL</text>
<text x="240.2" y="192.4">HMC</text>
<text x="254.8" y="192.4">H02</text>
</g>
<text font-size="1.5" x="257.9" y="199.6">A1</text>
<g font-size="1.2">
<text x="234.1" y="188.7">0</text>
<text x="236.9" y="188.7">0</text>
<text x="239.9" y="188.7">--</text>
<text x="242.2" y="188.7">NEW RELEASE</text>
<text x="268.1" y="188.7">27 MAR 25</text>
<text x="275.2" y="188.7">MH02-0128</text>
<text x="283.4" y="188.7">LIWZ</text>
<text x="251" y="199.7">1 : 10</text>
</g>
<g font-size="1">
<text x="234.6" y="194.9">CHOW JF</text>
<text x="235.2" y="196">----------</text>
<text x="242.8" y="194.9">GATE-IN</text>
<text x="243" y="196">----------</text>
<text x="250.9" y="196">----------</text>
<text x="251.5" y="194.9">LIWZ</text>
<text x="256.9" y="195.5">25/03/25</text>
<text x="269.8" y="195.3">MAKINO ASIA PTE LTD</text>
</g>
<g font-size=".9">
<text x="233.5" y="190.9">TYPE</text>
<text x="251.1" y="190.9">MODEL</text>
<text x="261.9" y="196.7">NAME 名称</text>
<text x="234" y="201.3">THIS DRAWING MUST NOT BE COPIED OR DISCLOSED</text>
<text x="234" y="202.3">TO A THIRD PARTY WITHOUT PERMISSION FROM &quot; MAKINO&quot;.</text>
<text x="234" y="203.5">牧野フライスに無断でのコピー・模写・その他の利⽤は禁⽌する.</text>
<text x="249" y="198">SCALE</text>
<text x="256.7" y="198">SIZE</text>
<text x="261.9" y="200.7">DWG. NUMBER</text>
<text x="269.9" y="200.7">図面番号</text>
<text x="285.3" y="200.7">SHEET</text>
</g>
<text font-size=".7" x="239.5" y="189.8">C.N.</text>
<g font-size=".6">
<text x="233.7" y="189.7">SUFFIX</text>
<text x="236.1" y="189.7">REVISION</text>
<text x="251" y="189.7">DESCRIPTION OF CHANGE</text>
<text x="270.4" y="189.7">DATE</text>
<text x="277.4" y="189.7">ECO.No.</text>
<text x="284" y="189.7">CHANGED BY</text>
<text x="234.9" y="193.3">APPROVED BY</text>
<text x="242.9" y="193.3">CHECKED BY</text>
<text x="250.6" y="193.3">DESIGNED BY</text>
<text x="258.1" y="193.3">DATE</text>
<text x="237.2" y="199.6">THIRD ANGLE PROJECTION</text>
</g>
</svg>
